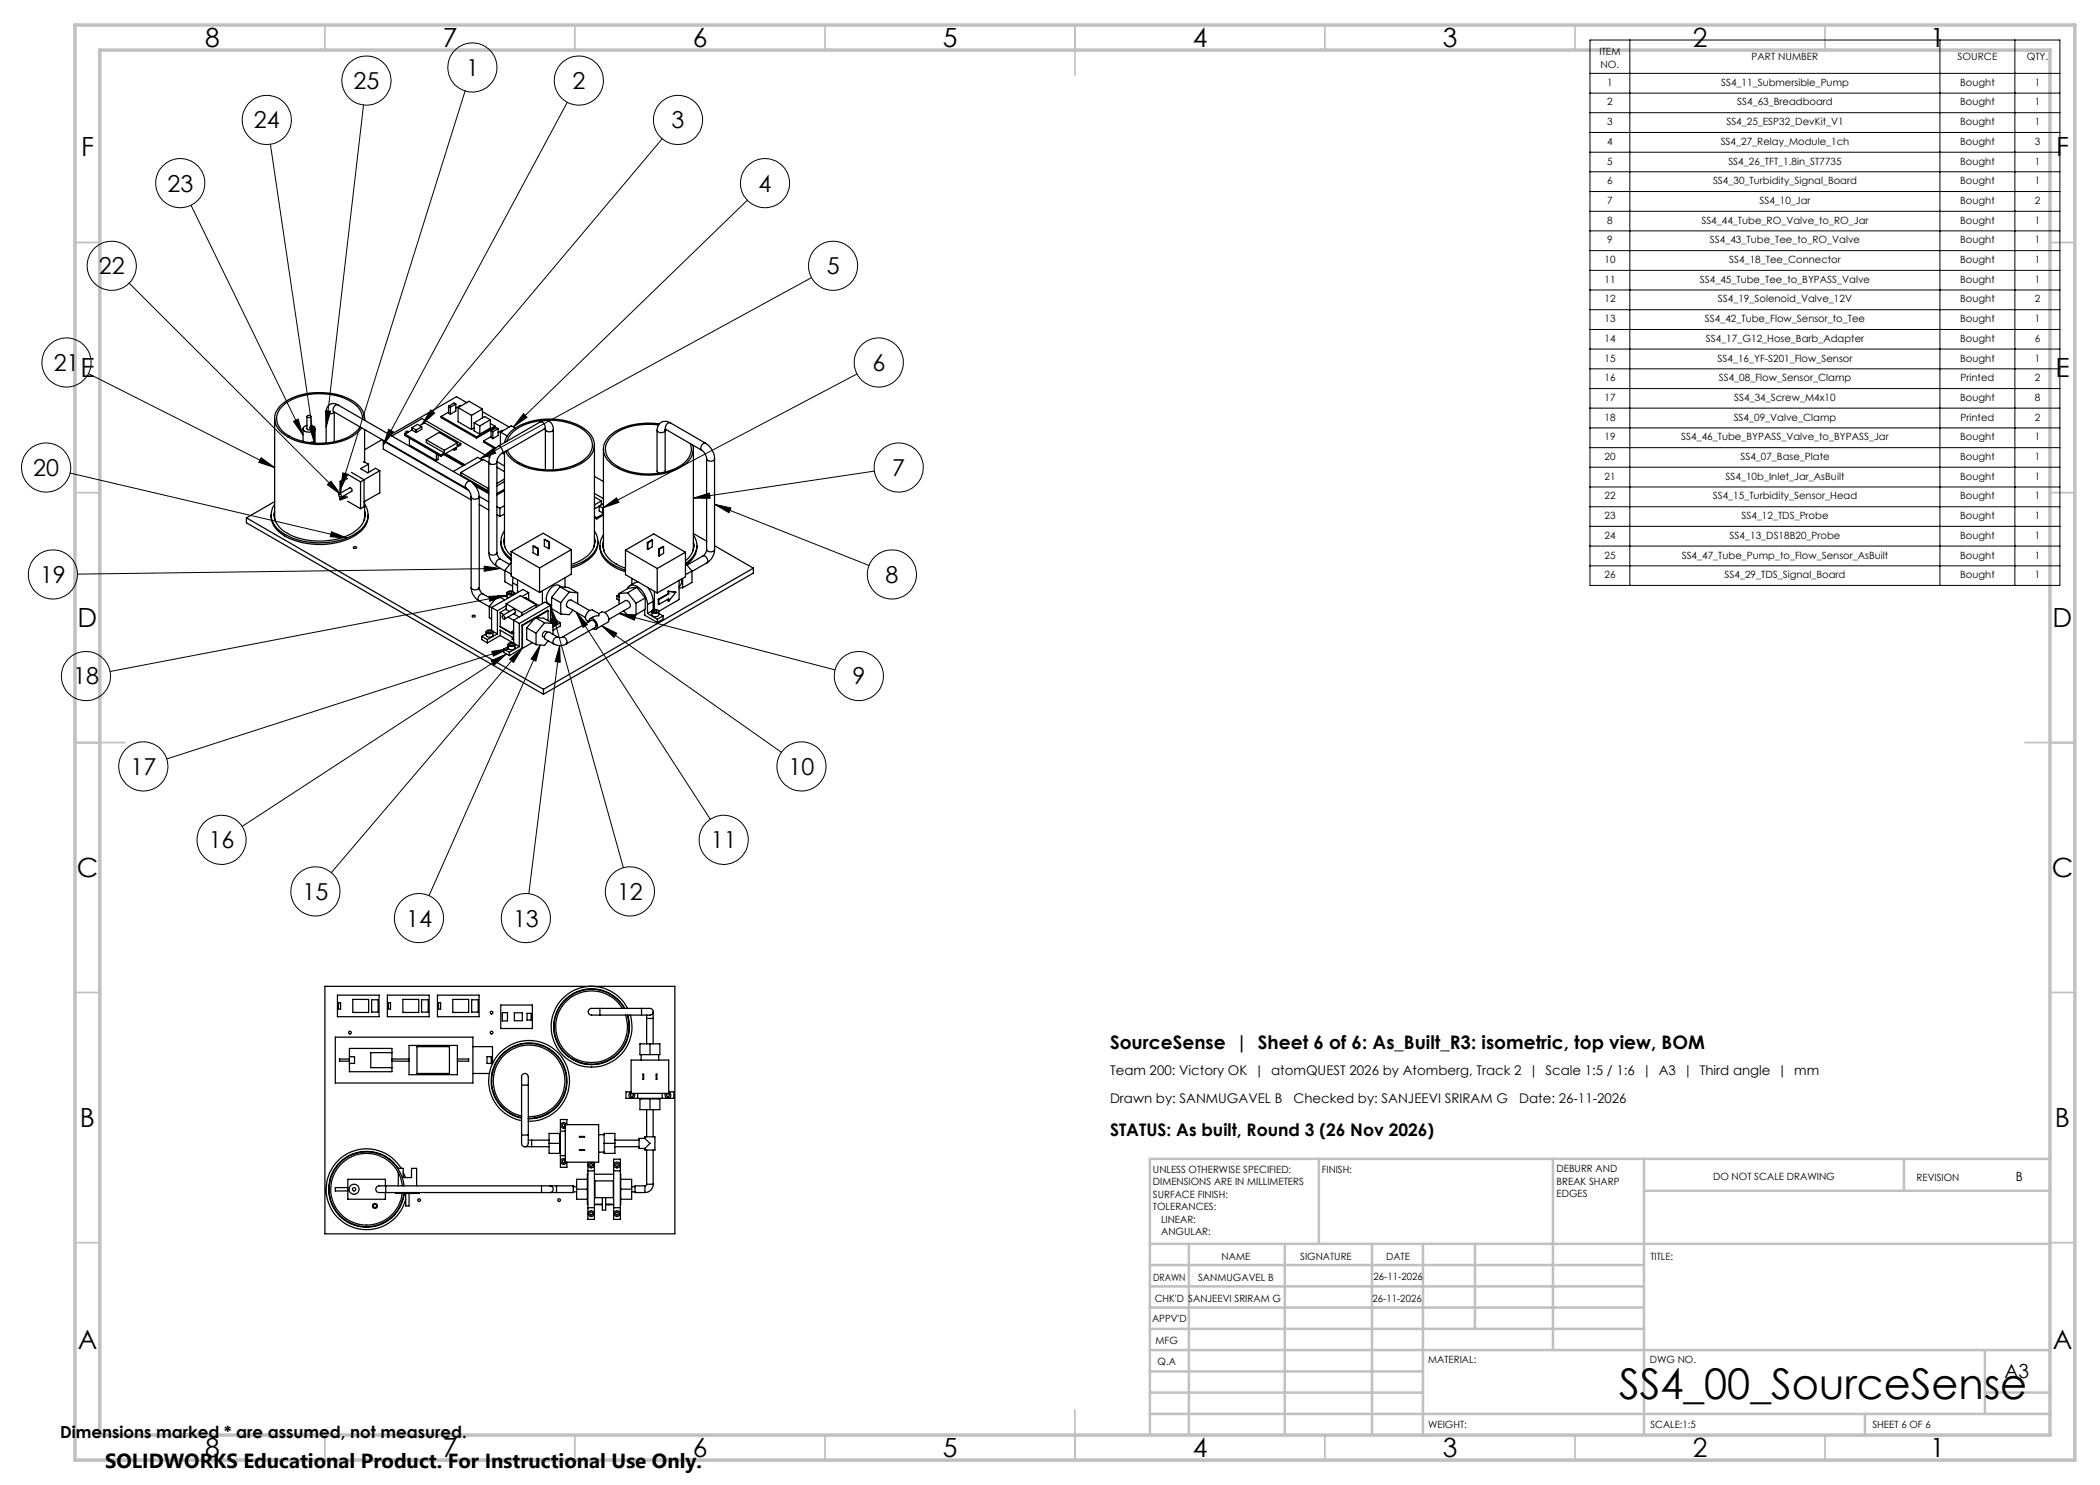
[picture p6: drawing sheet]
<svg xmlns="http://www.w3.org/2000/svg" width="420mm" height="297mm" viewBox="0 0 420 297" stroke-linecap="round" stroke-linejoin="round" font-family="sans-serif">
<g fill="none" stroke="#000" stroke-width=".25">
<path d="M54.9 83.7v19.6l.1 .8M60.6 85.8v2.5M61.4 83.3v2.5a.49 .49 0 0 0 .8 0v-2.5M61.4 85.1a.67 .67 0 0 0-.8 .7 .67 .67 0 0 0 .9 .6 1.1 1.1 0 0 0 1.5-.7l-.2-.4-.6-.2M61.4 83.2a.4 .4 0 0 1 .5-.2 .4 .4 0 0 1 .3 .4 .42 .42 0 0 1-.5 .1 .42 .42 0 0 1-.3-.3zM62.1 88.5a.45 .45 0 0 1 .8 .1M63 85.8v2.8M65.2 82.3a.94 .94 0 0 0 1.6 .1M65.2 82.3v6.3M66.7 82.3l.1 .1M66.8 82.4l26.4 15.2M66.9 82.4v6"/>
<path d="M67.6 81a1.48 1.48 0 0 0-1.6-.1 1.48 1.48 0 0 0-.8 1.4M67.6 81a.94 .94 0 0 0-.8 1.4M67.6 81l26.4 15.2M67.8 98.8l2.2-1.2a.44 .44 0 0 1 .3 .6l-2.1 1.3M67.8 98.8a.42 .42 0 0 1 .4 .2 .42 .42 0 0 1-.1 .5l-.3-.3zM68 97.8l.2 .1M68.2 96.2v2.4M68.2 99.5l.2 .1M69.3 99.2l-1.3 .5M69.5 99.4l-1.5 .6v-.5M69.5 95.7l-1.5 .6v2.4M69.5 94.9l2.6 1.5"/>
<path d="M70.3 94.5l2.5 1.5M72.1 96.4v5.3M72.5 83.8a4.3 4.3 0 0 0-2.8-3.8 12.8 12.8 0 0 0-13 1 3.5 3.5 0 0 0 .6 5.9 13.2 13.2 0 0 0 13.1 .1l.9-.7 .7-.9M72.7 92.4h.1l.9 .4M72.8 96v5.3l-.7 .4M72.8 96l-.7 .4M72.9 83.7v.3a4 4 0 0 0-2.3-3.8 13.7 13.7 0 0 0-13.9 .4 3.6 3.6 0 0 0-.1 6.1 13.2 13.2 0 0 0 10.5 1.8 7.9 7.9 0 0 0 5.2-3M72.9 85.9v6.5M73.7 92.8l-1.6 .9 1.5 .9 1.5-.9 .9 .5M73.7 92.8v1.7M76 94.2l-3.2 1.8M76 94.2v4.4l-3.2 1.8"/>
<path d="M76.4 87.9l-3.5 2.1M76.7 88.2v1.6l17.5 10.2M76.7 88.2l17 9.8M76.8 88.1l-.1 .1M78.4 87.2l6-3.5 13.5 7.8M81 86.8v.3l7.2 4.2M81 86.8l7.2 4.2M81.4 86.3l.3 .1M81.4 86.3l-.3 .2 .3 .1M81.4 86.5h.1M81.4 86.5l-.1 .1M81.4 86.3v.2"/>
<path d="M81.9 87.6v1.4l5.4 3.1M82.4 86l-1.4 .8M82.4 86l.8 .5M82.4 85.5l.8 .5M82.4 85.5v.5M83.2 86v.5M83.9 85.1l1-.5 7.2 4.1M84.3 85.4v.5l-1.1 .6M84.3 85.4l-.8-.5-1.1 .6M84.3 85.4l-1.1 .6M85.3 88v.5l3.6 2.1M85.3 88l2.5-1.5 3.6 2.1"/>
<path d="M85.3 88l3.6 2.1M87.3 90.7v1.4M87.6 90.9v1l-.3 .2M88.2 91v.3M88.2 83.3l7.1 4.1M88.2 83.3v.2l7.1 4.1M88.8 90.9l3.8 2.2M88.9 90.6l-.7 .4M88.9 90.1v.5M88.9 90.8l3.9 2.3M89.1 90.7l3.9 2.3M89.7 81.2v1.4l.4 .2"/>
<path d="M89.7 82.4l-1.5 .9M89.7 81.2l.4 .3M90.1 81.5v1.3M90.6 89.9l.3 .1M90.9 89.7v.3M91.2 80.8v1.4l-1.1 .6M91.2 80.8l-.4-.2-1.1 .6M91.2 80.8l-1.1 .7M91.2 89.5v.3l-.3 .2M91.4 88.6l-2.5 1.5M91.4 88.6v.5l.7-.4M91.6 81.5v2.8l2.7 1.6"/>
<path d="M91.6 81.5l2.2-1.2 2.7 1.5M91.6 81.5l2.7 1.6M92.1 81.2h-.2l-.7 .4M92.1 94.5v.5l5.5 3.2M92.1 88.7v.3l-3.9 2.3M92.1 94.5l5.5 3.2M93.2 97.6a2.33 2.33 0 0 1 1 1.8M93.3 80.5l-2-1.2-13.3 7.7M94 96.2a4 4 0 0 1 1.8 3.2M94 96.2a.92 .92 0 0 0-.8 1.4M94.2 99.4a.95 .95 0 0 0 1.6 0M94.2 99.4v18.1"/>
<path d="M94.3 83.1v2.8M94.6 96.7l3.2 1.8M94.8 84.6l1.2 .6M94.8 84.6v1.6l1.2 .6M94.8 85.6l-.5 .3M95 97.2l2.8 1.5M95.3 87.4v.2M95.8 99.3l2 1.1M95.8 99.4v18.1M96 85.2v1.6M96.4 92l-.9-.5-4.8 2.8M96.5 82.3l5.3 3.1"/>
<path d="M96.5 81.8l-2.2 1.3M96.5 81.8v1.8M96.7 88.2l2.5 1.4M96.7 88.2v.2l2.3 1.3M97.6 97.7v.5M97.8 92.4a.94 .94 0 0 0 1.6 0M97.8 92.4v18.2M97.8 98.1l-.2 .1M97.8 97.6l-.2 .1M97.8 92.5l-1.1-.6-4.6 2.6M98.1 84l-1.2-.7-2.1 1.3M98.1 84l-2.1 1.2"/>
<path d="M98.1 84v1.6l-2.1 1.2M98.1 84.7l.9 .5M98.2 86.1v1.4l.4 .2M98.2 87.3l-1.5 .9M98.2 86.1l.4 .3M98.6 86.4v1.3M99 85.2l-3.7 2.2M99 85.2v.3l-3.7 2.1M99.4 92.4v18.2M99.4 92.3l1.5 .9M99.4 93.4l1.5 .9M99.6 89.3a4.1 4.1 0 0 0-1.8 3.1"/>
<path d="M99.6 89.3a.94 .94 0 0 1 .8 1.4M99.6 85.7v1.4l-1 .6M99.6 85.7l-.3-.2-1.1 .6M99.6 85.7l-1 .7M100.1 86.4l1.4 .8M100.1 86.4v2.6M100.4 90.7a2.25 2.25 0 0 0-1 1.7M100.5 90.6l.4 .2M100.6 86.1h-.2l-.8 .4M100.7 90.5l.2 .1M100.9 90.4l.1 19M100.9 97.9l-1.5 .8"/>
<path d="M100.9 96.3l-1.5 .9M100.9 98.1l-1.5 .9M100.9 95.8l-1.5 .9M100.9 88.5a5.5 5.5 0 0 1 4-3.8 13.7 13.7 0 0 1 12.1 1.2 3.6 3.6 0 0 1-.1 6.3 13.8 13.8 0 0 1-13.9 .2l-1.3-1.2-.6-1M101.4 88.3a6.8 6.8 0 0 1 5.5-4 12.5 12.5 0 0 1 10.3 2.1 3.3 3.3 0 0 1-.4 5.5 12.8 12.8 0 0 1-14-.1l-.8-.8-.5-.9M103.1 85.6l-.8-.4-2.2 1.2M108.1 84.4a1.64 1.64 0 0 1 1.8-.1 1.64 1.64 0 0 1 .8 1.6M108.1 84.4a.95 .95 0 0 1 .8 1.4M108.1 84.4l-8.5 4.9M108.9 85.8l-8.5 4.9M109 85.7l.1 .2M109.1 85.9a.91 .91 0 0 0 1.6 0"/>
<path d="M109.1 85.9v8M109.1 85.7l-.2 .1M110.7 85.9v8M118.9 89v19.6l-.1 .8M118.9 98.7l1.8 1M118.9 99.4l1.4 .8M118.9 95.3l1.8 1M120.7 89.8v19.6l.1 .8M131.4 86.1v8.1l.4 .4M131.4 86.1a.92 .92 0 0 0 1.6 0M131.7 85a11.7 11.7 0 0 0-9.6 2.5 3.4 3.4 0 0 0 1 5.5 13 13 0 0 0 13.6-.3 3.5 3.5 0 0 0 1.4-4M131.9 84.8a13.4 13.4 0 0 0-9.5 2 3.6 3.6 0 0 0-.1 6 13.3 13.3 0 0 0 14.9-.1 3.7 3.7 0 0 0 1.4-3.7"/>
<path d="M133 85.9h.2M133 85.9v.2M133 86.1v8.3M133.2 85.9l7.1 4.1M134.1 84.6a1.68 1.68 0 0 0-1.8-.1 1.68 1.68 0 0 0-.9 1.6M134.1 84.6a.91 .91 0 0 0-.9 1.3M134.1 84.6l7 4M138.7 89.8v19.9l-.1 .5M140.3 90a2.33 2.33 0 0 1 1 1.8M141.1 88.6a3.9 3.9 0 0 1 1.8 3.2M141.1 88.6a.92 .92 0 0 0-.8 1.4M141.3 91.8a.91 .91 0 0 0 1.6 0"/>
<path d="M141.3 91.8v18.1M142.9 91.8v18.1M49.3 103.6v1l59.4 34.2M49.3 103.6l59.4 34.3M54.2 103a4.7 4.7 0 0 0 2.8 4.3 14.7 14.7 0 0 0 14.7-.7 4.2 4.2 0 0 0 1.9-3.6M54.9 102.2a3.9 3.9 0 0 0 2 4.2 13.8 13.8 0 0 0 14.1-.1 3.8 3.8 0 0 0 1.9-4.1M54.9 100.9a3.7 3.7 0 0 0 1.1 5.3 14.5 14.5 0 0 0 12.6 1.7 7.2 7.2 0 0 0 4.8-3.8 3.5 3.5 0 0 0-.5-3.2M54.9 102.5l-.1 .6M54.9 100.3l-5.6 3.3M69.5 100.3l2.6 1.4M70.7 109.4a.29 .29 0 0 1 .4-.1 .29 .29 0 0 1 .1 .3h-.4zM72.9 100.3l-.1 3.8"/>
<path d="M72.9 102.5l.1 .6M94.2 117.5a3.2 3.2 0 0 0 1.6 2.7M94.2 117.5a.94 .94 0 0 0 1.6 0M95.8 117.5a1.61 1.61 0 0 0 .8 1.3M95.8 100.9l2 1.1M96.6 118.8a.9 .9 0 0 0-.8 1.4M96.6 118.8l2.2 1.3M97.8 110.6a3.2 3.2 0 0 0 1.5 2.6M97.8 110.6a.94 .94 0 0 0 1.6 0M99.3 113.2l1.7 1M99.4 110.6a1.61 1.61 0 0 0 .7 1.2M99.4 101.3l.6 .4"/>
<path d="M99.4 102.9l.6 .4M99.6 119.2l-1.7 2.1M99.6 119.2l1.4 .8M99.6 119.2l1.6 .1 .5 .3M100 101.7v1.6M100.1 111.8a.91 .91 0 0 0-.8 1.4M100.1 111.8l1.8 1.1M100.2 108.3a4.4 4.4 0 0 0 2 3.8M100.9 107.5a3.4 3.4 0 0 0 1.3 3.6M100.9 106.2a3.7 3.7 0 0 0 1.1 5.3l.2 .2M100.9 107.8l-.1 .6M100.9 101.1l-.9 .6"/>
<path d="M100.9 102.8l-.9 .5M101 114.1l1.2 .7M101 114.1v2.2l1.5 .9M101.4 118.5a.83 .83 0 0 1 1.4 .1 .76 .76 0 0 1-.8 .4 .76 .76 0 0 1-.6-.5zM101.4 118.6l.1 .8M101.4 119l-.5 .3M101.8 118.5a.29 .29 0 0 1 .3-.1 .29 .29 0 0 1 .2 .3l-.3 .1zM102.1 118.8h.1M102.2 112.5l-1.2 1.6M102.2 110.3l5.7 3.3M102.2 110.3v4.9l5.7 3.3M102.5 116.6v1.6"/>
<path d="M102.5 116.6l1 .5M102.7 115.5l-.2 1.1M102.8 118.6v.4M102.8 118.5l.4 .2M103.5 116v2.5M105.1 119.6l2.7 1.5M105.2 119.6l-.2 .1M105.7 118.5l-1.3 .8M105.7 118.5v1.4M105.7 118.5l-1.1-.6-6.3 3.6M106.6 109.3v1.3l.9 .5M106.6 109.3l.9 .4"/>
<path d="M106.6 109.3l.2-.1 .8 .5M107.5 109.7v1.4M107.6 109.7v1.3l-.1 .1M107.6 109.7h-.1M107.9 113.6v4.9M108.5 118.1v2.6M108.9 107.9v1.4l.9 .4M108.9 107.9l.9 .5M108.9 107.9h.1l.9 .5M109.8 108.4v1.3M109.9 108.4v1.3h-.1M109.9 108.4h-.1"/>
<path d="M110.3 119.5l1.8 1M110.3 119.5v2.2l1.8 1.1M112 117.4l1.8 1M112 117.4l-1.7 2.1M112 117.4l1.7 .1 1.8 1.1M112.3 117.4a1.52 1.52 0 0 0-2.4 .6 1.97 1.97 0 0 0-.2 2.7l.6 .4M113 115.5v1.9M113.8 118.4l-1.7 2.1M113.8 118.4l1.7 .2M114.3 109.9l-6.4 3.7M114.3 109.9v4.9l-6.4 3.7M114.3 109.9l-5.7-3.3-6.4 3.7"/>
<path d="M115.5 118.6v2.2M118.9 107.5a3.7 3.7 0 0 1-1.9 4l-1.7 1-1 .4M118.9 106.2a3.8 3.8 0 0 1-1.2 5.4l-1.7 1-1.7 .7M118.9 107.8l.1 .6M118.9 101.7v.1M118.9 103.3l.4 .2M118.9 103.5l.4 .3M118.9 100.9v.1M119.3 103.5v.3M119.6 108.3a4.5 4.5 0 0 1-2.7 4.2l-1.3 .6-1.3 .5M119.8 101.2l-.9 .6M119.8 101.2v1l.7 .4"/>
<path d="M119.8 101.2l.7 .4M120 109.1a4.4 4.4 0 0 0 2.5 4.1l1.3 .7 1.3 .5M120.3 100.2l-1.4 .8M120.3 100.2v.8M120.5 101.6v1M120.7 107a3.7 3.7 0 0 0 1 5.3l1.7 1.1 1.7 .6M120.7 108.3a3.8 3.8 0 0 0 2 4.2l1.1 .6 1.3 .5M120.7 108.7l-.1 .6M120.7 102.8l-1.4 .7M120.7 102.5l-.2 .1M120.7 103l-1.4 .8M120.7 101.5l-.2 .1"/>
<path d="M120.7 100.7l-.9 .5M123.4 119.2l.4 .2M123.4 119.2v.6l.4 .3M123.8 118.7v2.2M123.8 118.9l-.4 .3M125.1 110l6.3 3.7M125.1 110l5.6-3.2 6.4 3.7M125.1 110v4.9l6.3 3.7M125.5 117.8a1.2 1.2 0 0 1 1.9-.5 4.8 4.8 0 0 1 2.1 3.6M125.5 118.6l-1.7 .1M125.5 118.6l1.7 2M126.4 115.7v1.2"/>
<path d="M127.4 117.5l-1.9 1.1M127.4 117.5l1.6 2.1M127.4 117.5l-1.7 .1-1.9 1.1M127.6 116.4l-1.7 .8M129 119.6l-1.8 1M129 119.6v2.2l-1.8 1.1M129.5 108.5v1.3l.1 .1M129.5 108.5l.1 .1M129.5 117.5l.7 1.1 .4 1.7M129.6 108.6v1.3M130.5 108.1v1.3l-.9 .5M130.5 108.1l-.1-.1-.9 .5"/>
<path d="M130.5 108.1l-.9 .5M130.9 118.3v3.6M131.4 113.7v4.9M131.7 119.9v1h.1M131.7 119.9h.1M131.7 109.8v1.3l.1 .1M131.7 109.8l.1 .1M131.8 119.9v1M131.8 109.9v1.3M132.7 109.4v1.3l-.9 .5M132.7 109.4l-.9 .5M132.7 109.4l-.1-.1-.9 .5"/>
<path d="M133.6 118.2v.5M133.6 119.8l.1 .5M133.6 118.2l1.5 .3M133.6 118.7l-1.9 1.2M133.6 118.7l.1 .1M133.6 118.2l.1 .1M133.7 118.8l-1.9 1.1M133.7 118.3v.5M133.7 118.3l1.4 .2M135.1 118.5l-1.4 1.8M135.8 116.1v3.8l-4 2.4M136.3 115.8a1.22 1.22 0 0 1-.5 1.5"/>
<path d="M136.5 115.7v1.8M136.5 117.5l-.7 .1M137.1 112.6l1.3 1.6M137.1 110.5l-5.7 3.2M137.1 110.5v4.9l-5.7 3.2M138.4 114.2l-1.3 .7M138.4 114.2v2.3l-1.9 1M138.7 107a3.8 3.8 0 0 1-1.2 5.4l-.3 .3M138.7 108.3a3.7 3.7 0 0 1-1.6 3.8M138.7 108.7l.1 .6M138.7 106.7l2.6 1.5M139.4 109.1a4.1 4.1 0 0 1-2.1 3.8"/>
<path d="M140.6 111.2a.9 .9 0 0 1 .8 1.4M140.6 111.2l-3.2 1.8M141.3 109.9a1.67 1.67 0 0 1-.7 1.3M141.3 109.9a.92 .92 0 0 0 1.6 0M141.4 112.6l-3 1.7M142.9 109.9a3.2 3.2 0 0 1-1.5 2.7M142.9 109.1l7.8 4.5M150.7 113.6l-42 24.3M150.7 113.6v1l-42 24.2M94.5 123.1l.5 .1a.31 .31 0 0 1-.3 .2 .31 .31 0 0 1-.3-.2zM95.8 120.2l2.1 1.2M96.3 127.3l1.2 .6"/>
<path d="M96.3 127.3v.6l1.2 .7M97.2 126.4v.6a.8 .8 0 0 0 1.4 0v-.6M97.2 126.8l-.9 .5M97.3 126.2a.72 .72 0 0 1 .7-.2 .72 .72 0 0 1 .6 .5 .8 .8 0 0 1-1.4-.2zM97.5 127.9v.7M97.7 126.2l.5 .1a.27 .27 0 0 1-.3 .3 .27 .27 0 0 1-.2-.4zM97.9 121.3l.4 .2M97.9 121.3v2.2l.4 .3M97.9 126.6h.1M98.3 121.5l1.2 .7M98.3 121.5v4.5M98.6 126.3l.9 .5"/>
<path d="M99.5 126.8l-2 1.1M99.5 122.2v4.6M100 125.3l2.4 1.5v-.5M100 126l2.4 1.4v.5l.3-.1M100 122.5v2.8l2.4 1.4M100 126v1.1M100 127.1l-2.5 1.5M100 122.5l.8 .4M100 127.1l2.5 1.4M100.4 123.2a.37 .37 0 0 1 .5 .2 .37 .37 0 0 1-.1 .4l-.2-.1zM100.5 123.1l2.1-1.2a.48 .48 0 0 1 .4 .7l-2.1 1.2M100.8 129.8l1.1 .7"/>
<path d="M100.8 129.8v.7l1.1 .6M101.2 121.1l-1.7 1.1M101.2 121.8l-1.2 .7M101.2 120.8v1.1l.7 .4M101.2 120.8l3.2 1.8M101.2 120.8l2.9-1.7 3.1 1.8M101.6 128.9v.7a.83 .83 0 0 0 1.4 0v-.7M101.6 129.3l-.8 .5M101.6 123.4l1.1 .7M101.7 128.7a.85 .85 0 0 1 1.3 .2 .81 .81 0 0 1-1.4-.1zM101.9 130.5v.6M102 128.8a.31 .31 0 0 1 .4-.1 .31 .31 0 0 1 .2 .3h-.5z"/>
<path d="M102.3 129.1h.1M102.4 126.3l.3 .2M102.4 126.3l.3 .4M102.7 124v4.6M102.7 124l1.2 .7M102.7 122.8l1.1 .6M103 128.8l.9 .5M103.9 129.3l-2 1.2M103.9 124.7v4.6M104.4 122.6v.5M104.4 125.1h.1M104.4 129.6l.1 .1"/>
<path d="M104.5 125.1v4.6M105.3 125.6l1.9 1M105.3 125.6v2.3l1.9 1M106.5 128.5l-2 1.2M106.9 123.8l-2.4 1.3M107 123.5l-2.6 1.5v4.6l-2.5 1.5M107.1 123.5l1.8 1.1M107.1 123.5l-1.8 2.1M107.1 123.5l1.7 .1 1.8 1.1M107.2 120.9v.6M107.2 126.6v2.3M107.2 120.9l-2.8 1.7"/>
<path d="M108.7 137.9v.9M108.9 124.6l-1.7 2M108.9 124.6l1.7 .1M109.5 126.5a.6 .6 0 0 0-.9 .1 .6 .6 0 0 0 .3 .9M109.5 122.1l.1 .1M109.5 122.1l-2.4 1.4M109.6 122.2l-2.3 1.3M109.6 122.2v1.9M109.6 128.2l-.7 .9-1.7-.2M110.1 123.8a.67 .67 0 0 1 1.1 .5l-.3 .2h-.6M110.1 121.1l-6.2 3.6M110.1 121.1v3.3"/>
<path d="M110.1 121.1l-1.1-.7-6.3 3.6M110.2 124.1a.35 .35 0 0 1 .4-.2 .35 .35 0 0 1 .2 .3 .36 .36 0 0 1-.3 .1 .36 .36 0 0 1-.3-.2zM110.3 121.6l-.2 .1M110.5 124.4h.1M110.6 124.7v2.2M110.8 128.8a2.55 2.55 0 0 0 2.4 0M111.2 124.1v.9l-.6 .2M111.2 124l.9 .6M111.5 127.4l.5 .1 .5-.1M111.5 127.4l-1.6-1a.96 .96 0 0 0-.9 1.4l1.8 1M111.5 127.4a.92 .92 0 0 0-.8 1.4M112.1 124.6l-1.5 .8"/>
<path d="M112.1 124.6v.6l-1.5 .9M112.1 120.5v2.3M112.5 127.4l5.8-3.3a.96 .96 0 0 1 .8 1.4l-5.9 3.3M112.5 127.4a.91 .91 0 0 1 .7 1.4M114.6 122l-.8 .9-1.7-.1M117.9 122.1l-3.7-2.1a.89 .89 0 0 0-.7 1.4l3.6 2.1M119.8 122.7v.5l-.9 .1-.9 .4M119.8 122.7l-1.3-.7a1.4 1.4 0 0 0-1.2 2.1l.5 .3a.6 .6 0 0 1 .4-.7 .6 .6 0 0 1 .7 .3 1.17 1.17 0 0 1 .2 1.9l-.5-.2M119.8 122.7l.5-.3a1.42 1.42 0 0 1 1.2 2.1l-2.3 1.3M121 122.5l4.1-2.4a.9 .9 0 0 1 .8 1.4l-4.2 2.4M124.8 122.2l.7 .9 1.7-.2M127.2 120.6v2.3"/>
<path d="M128.9 121.9v1.1l2.6 1.5M129.5 120.9v1.8M129.5 122.7l2 1.2M130.4 122.2a.86 .86 0 0 1 1.4 .1 .78 .78 0 0 1-.8 .4 .78 .78 0 0 1-.6-.5zM130.4 122.3v.6a.79 .79 0 0 0 1.4 0v-.6M130.4 122.2l-.9 .5M130.6 120.3l-1.1 .6M130.6 120.3v1.7M130.8 122.2l.3-.1 .3 .1a.33 .33 0 0 1-.3 .3 .33 .33 0 0 1-.4-.3zM131 122.5h.1M131.5 123.9v.6M131.8 122.7l.8 .5"/>
<path d="M132.6 123.2v.7l-1.1 .6M132.6 123.2l-1.1 .7M133.7 120.3v-.5l-1.9 1.1M65 197.3h70v49.5h-70zM67.5 199h8.3v4.3h-8.3zM70.6 199.9h3.1v2.6h-3.1zM74.3 200h1.3v2.4h-1.3zM77.5 199h8.3v4.3h-8.3zM80.6 199.9h3.1v2.6h-3.1zM84.3 200h1.4v2.4h-1.4zM87.5 199h8.3v4.3h-8.3zM90.6 199.9h3.1v2.6h-3.1z"/>
<path d="M94.3 200h1.3v2.4h-1.3zM67.1 207.4h27.5v9.2h-27.5zM67.7 200.6h.4v1.2h-.4zM69.9 211.8h-2v.4h2M69.9 211.3h1v1.4h-1M69.9 209.7h8.5v4.6h-8.5zM77.7 200.6h.4v1.2h-.4zM78.4 212.2h3.4M78.4 211.8h3.4M78.4 210.5h-4.2v3h4.2M81.8 209.1h9.7v5.8h-9.7zM83.4 209.3h6.5v5.4h-6.5z"/>
<path d="M87.7 200.6h.4v1.2h-.4zM91.5 211.8h2.2v.4h-2.2M94.6 214.7h3.3M94.6 209.3h3.9v3.5M97.4 211.3h.8v1.4h-.8zM98.4 214.7h.1M98.5 214.2v.4M100.2 201h6.3v4.7h-6.3zM100.5 202.5h1v1.7h-1zM102.9 202.6h1.6v1.5h-1.6zM104.3 217v-.9a1.18 1.18 0 0 1 .6-1.4 .99 .99 0 0 1 .8 1.4v.9M104.3 217h1.4"/>
<path d="M104.3 217v10M105.4 202.7h.8v1.3h-.8zM105.7 217v10M120 201.7h-1.4a.71 .71 0 0 0-.9 .6 .71 .71 0 0 0 .9 .7h1.4M120 201.7v1.3M120 203h8.3M120 201.7h8.3M124.5 201.7a7.2 7.2 0 0 0-12.2-.2 7.2 7.2 0 0 0 5.2 11 7.2 7.2 0 0 0 7.6-9.5M124.8 201.7a7.5 7.5 0 0 0-12.7-.5 7.5 7.5 0 0 0 5.2 11.6 7.5 7.5 0 0 0 8.1-9.8M125 201.7a7.6 7.6 0 0 0-12.9-.7 7.6 7.6 0 0 0 5 11.8 7.6 7.6 0 0 0 8.5-9.6l-.1-.2M125.5 201.7a8.1 8.1 0 0 0-13.7-1.2 8.1 8.1 0 0 0 5.1 12.8 8.1 8.1 0 0 0 9.1-10.3M126.2 218.4a.59 .59 0 0 0-.4 .8 .59 .59 0 0 0 .8 .3 .59 .59 0 0 0 .3-.8"/>
<path d="M126.2 212h7.5v6.7h-7.5zM126.2 218.4h-1v1.3h2.3M127.5 219.7h4.9M127.5 218.7v1M128 208.8h4v2.1h-4zM128 219.8h4v2.1h-4zM128.2 210.9v1.1M128.2 219.7v.1M128.3 201.7h1.2a.72 .72 0 0 1 1 .4 .72 .72 0 0 1-.5 .9h-1.7M128.3 201.7v1.3M128.6 214.8h.1v1.1h-.1zM129.3 203v.7"/>
<path d="M129.3 203.7h1.3M129.3 203.7v5.1M130 208.8v2.1M130 219.8v2.1M130.6 202.3v1.4M130.6 203.7v5.1M131.2 214.8h.2v1.1h-.2zM131.7 210.9v1.1M131.7 219.7v.1M132.4 218.7v1M133.7 218.4a.59 .59 0 0 1 .4 .8 .59 .59 0 0 1-.8 .3 .59 .59 0 0 1-.2-.8M133.7 218.4h1.1v1.3h-2.4"/>
<path d="M69.6 237.5h-2.5v.7h2.5M77.1 237.2v-1.3h-7.5v4h7.5v-1.4M77.2 237.2h-1a.74 .74 0 0 0-1 .6 .74 .74 0 0 0 1 .7h1M77.2 237.2v1.3M77.2 237.2h31.1M77.2 238.5h31.1M79.2 238.5v.2h1.2M79.7 233.7a7.6 7.6 0 0 0-12.2-.7 7.6 7.6 0 0 0 2.8 11.8 7.6 7.6 0 0 0 10.6-6.1M79.7 233.7h.9v1.8h1.7v-1.8h1v3.5M79.7 233.7v.1M79.7 234.5v2.7M80.3 233.7a8.1 8.1 0 0 0-12.8-1.5 8.1 8.1 0 0 0 1.8 12.7 8.1 8.1 0 0 0 11.8-5"/>
<path d="M80.5 237.2a7.2 7.2 0 0 0-10.7-5.7 7.2 7.2 0 0 0-.7 12 7.2 7.2 0 0 0 11.2-4.2l.2-.8M80.6 234.5l.5 1M80.8 237.2a7.5 7.5 0 0 0-11.4-5.7 7.5 7.5 0 0 0 0 12.7 7.5 7.5 0 0 0 11.4-5.7M81.1 238.7v2.5h.7v-2.5M83.8 238.5v.2h-3M104.3 227v.9a1.05 1.05 0 0 0 .7 1.4M104.3 223.5a7.5 7.5 0 0 1-4.4-11.8 7.5 7.5 0 0 1 12.5 .9 7.5 7.5 0 0 1-5.9 11.1h-.8M104.3 223.2a7.2 7.2 0 0 1-4.2-11.4 7.2 7.2 0 0 1 12.1 1.3 7.2 7.2 0 0 1-6.5 10.2M104.3 223.6a7.6 7.6 0 0 1-4.5-12.1 7.6 7.6 0 0 1 12.8 1.4 7.6 7.6 0 0 1-6.9 10.9M104.3 224.1a8.1 8.1 0 0 1-4.9-12.8 8.1 8.1 0 0 1 13.7 1.4 8.1 8.1 0 0 1-7.4 11.6M104.3 227h1.4M105 229.3h1.3"/>
<path d="M105.7 227v.9a1.05 1.05 0 0 1-.7 1.4M105.7 228h.6M106.3 228v1.3M106.3 229.3h3.5M106.3 228h3.5M108.3 238.5h1.7M108.3 237.2h1.7M108.3 237.2v1.3M109.8 226.7h2.2v4h-2.2zM109.8 228.7h2.2M110 237.2h1.3M110 238.5h1.3"/>
<path d="M110 237.2a.67 .67 0 0 1 .6 .6 .67 .67 0 0 1-.6 .7M111.3 237.2h3.4v1.3h-3.4M111.3 237.2v1.3M112 230.4h.1M112 226.9h.1M112.1 226.2v4.9M112.1 231.1v2.4h1.3v-1.1M112.1 226.2h1M112.1 231.1h1M113.1 231.8a.58 .58 0 0 0-.9 .2 .58 .58 0 0 0 .3 .8 .58 .58 0 0 0 .8-.4M113.1 224.9h6.6v7.5h-6.6zM113.3 224.9a.6 .6 0 0 0-.8-.4 .6 .6 0 0 0-.3 .8 .6 .6 0 0 0 .9 .3"/>
<path d="M113.4 224.9v-1h-1.3v2.3M114.7 238.4h.6M114.7 237.3h.6M115.3 237.8h2.2M115.9 227.3h1v.1h-1zM115.9 229.9h1v.2h-1zM117.5 235.9h-2.2v4h2.2M117.6 232.4v11.5h1.3v-11.5M117.6 234.8h-.1v6h.1M117.6 234.2h1.3M118.1 232.4a.58 .58 0 0 0-.3 .9 .58 .58 0 0 0 .9 0 .58 .58 0 0 0-.3-.9M118.9 234.8h3.8"/>
<path d="M119 236.2h3.7v3.3h-3.7zM119.7 230.4h1.1M119.7 226.9h1.1M120.5 239.5v2.5h.6v-2.5M120.8 226.7h2.2v4h-2.2zM120.8 228.7h2.2M122.7 234.2h1.4M122.7 231.8h1.4v12.1h-1.4zM123 229.3h4.8M123 228h4.8M124.1 234.8v6M124.1 235.9h2.2v4h-2.2"/>
<path d="M124.1 237.8h2.2M126.3 238.4h.7M126.3 237.3h.7M129 237.2h-2v1.3h2M129 227.7l1 1-1 1M129 227.7v-.3h2v2.6h-2v-.3M129 227.7h-1.2v2h1.2M129 237.2v1.3M129.3 236.9l-.1 .2-.2 .1M129.3 236.9h1.3M129.3 221.9v5.5M129.3 230v6.9"/>
<path d="M130.6 236.9a1.63 1.63 0 0 1-1.6 1.6M130.6 221.9v5.5M130.6 230v6.9M117.6 241.5h1.3M118.9 240.8h1.6M118.9 240.9h1.6M121.1 240.8h1.6M121.1 240.9h1.6M121.8 240.8v.1M122.7 241.5h1.4"/>
<circle cx="70" cy="206.5" r=".28"/>
<circle cx="98.3" cy="202.5" r=".28"/>
<circle cx="98.3" cy="206.5" r=".28"/>
<circle cx="126.4" cy="219" r=".3"/>
<circle cx="133.6" cy="219" r=".29"/>
<circle cx="70.8" cy="237.9" r=".33"/>
<circle cx="70.8" cy="237.9" r="1"/>
<circle cx="112.7" cy="232.3" r=".28"/>
<circle cx="112.7" cy="225.1" r=".28"/>
<circle cx="118.2" cy="233" r=".28"/>
<circle cx="123.4" cy="233" r=".28"/>
<circle cx="123.4" cy="233" r=".58"/>
<circle cx="75" cy="241.2" r=".33"/>
<circle cx="75" cy="241.2" r=".5"/>
<circle cx="83.8" cy="240" r=".28"/>
<circle cx="111.8" cy="240" r=".28"/>
<circle cx="118.2" cy="242.7" r=".28"/>
<circle cx="118.2" cy="242.7" r=".6"/>
<circle cx="123.4" cy="242.7" r=".28"/>
<circle cx="123.4" cy="242.7" r=".59"/>
</g>
<g fill="none" stroke="#000" stroke-width=".2">
<path d="M93 18.2l-24.9 79.7M318 8h94v109.1h-94zM318 14.7h94M318 18.6h94M326 8v109.1M388 8v109.1M403 8v109.1M54.1 28.9l8.8 59.7M72.7 21l-7.5 64.5M113.5 20.5l-36.8 68.5M132.4 27.8l-48 57M318 22.5h94"/>
<path d="M318 26.5h94M318 30.4h94M318 34.4h94M318 38.3h94M25.8 56.6l42.4 42.3M38.2 41.1l22.4 45.9M149.5 40l-46.8 45.4M162.3 55.5l-66.3 36.3M318 42.3h94M318 46.2h94M318 50.1h94M318 54.1h94"/>
<path d="M318 58h94M17.7 74.7l37.2 18.8M171.4 74.8l-50.8 26.8M318 61.9h94M318 65.9h94M318 69.8h94M318 73.8h94M318 77.7h94M14 94.6l55.4 13M52.2 91.5l2.7 2-3.1-1zM58.7 84.3l.9-.5 1 3.2zM61.9 85.4l1-.1v3.3z"/>
<path d="M65.1 82.1l1 .1-.9 3.3zM65.5 96.9l.7-.7 2 2.7zM68.6 94.6l1 .3-1.5 3zM77.8 85.9l.9 .5-2 2.6zM86.1 82l.8 .6-2.5 2.2zM96 91.8l2.6-2.1 .5 .9zM104.7 82.7l.7 .8-2.7 1.9zM138.7 99.6l3.2-1 .1 1.1zM174.9 94.2l-36.2 5.4M318 81.6h94M318 85.6h94M318 89.5h94"/>
<path d="M318 93.4h94M318 97.4h94M66.3 106.4l3.1 1.2-3.3-.3zM96.8 113.2l3.3 .5-3.3 .6zM97.8 119.3l3.3-.2-3.1 1.2zM100.1 113.7l-84.6 1.1M101.1 119.1l-79.1 15.2M120.6 101.6l2.7-2 .5 .9zM142.9 100.9l3.3 .7-.4 .9zM142.9 100.9l30.9 12.2M318 101.3h94M318 105.3h94"/>
<path d="M318 109.2h94M318 113.2h94M98.2 132.1l3.1-1.3-2.5 2.2zM98.4 130.3l3.3-.6-3 1.5zM101.3 130.8l-52.9 34.5M101.7 129.7l-68.4 22.1M101.9 131.8l2.6-2.2-1.8 2.9zM104.5 129.6l-38.2 45M108.1 129l-.9 3.2-1-.4zM108.1 129l-22.3 50.1M110.2 121.6l1.4 3.1-1 .3zM110.2 121.6l14.5 51.9"/>
<path d="M111.9 129.1l.1 3.4-1-.2zM111.9 129.1l-6.1 49.6M115.3 122.4l2.2 2.5-.9 .6zM115.3 122.4l26.8 41.5M120.4 125.2l3 1.4-.6 .9zM120.4 125.2l35.9 25.3M123.8 122.7l3.3 .3-.2 1zM123.8 122.7l43.2 11.3"/>
<circle cx="73.3" cy="16.1" r="4.9"/>
<circle cx="94.5" cy="13.5" r="4.9"/>
<circle cx="115.8" cy="16.1" r="4.9"/>
<circle cx="36.1" cy="36.6" r="4.9"/>
<circle cx="53.3" cy="24" r="4.9"/>
<circle cx="135.6" cy="24" r="4.9"/>
<circle cx="153" cy="36.6" r="4.9"/>
<circle cx="22.3" cy="53.2" r="4.9"/>
<circle cx="166.6" cy="53.2" r="4.9"/>
<circle cx="13.3" cy="72.5" r="4.9"/>
<circle cx="175.8" cy="72.5" r="4.9"/>
<circle cx="9.2" cy="93.5" r="4.9"/>
<circle cx="179.7" cy="93.5" r="4.9"/>
<circle cx="10.6" cy="114.9" r="4.9"/>
<circle cx="178.4" cy="114.9" r="4.9"/>
<circle cx="17.2" cy="135.2" r="4.9"/>
<circle cx="171.8" cy="135.2" r="4.9"/>
<circle cx="28.7" cy="153.3" r="4.9"/>
<circle cx="160.3" cy="153.3" r="4.9"/>
<circle cx="44.3" cy="168" r="4.9"/>
<circle cx="63.1" cy="178.3" r="4.9"/>
<circle cx="126" cy="178.3" r="4.9"/>
<circle cx="144.7" cy="168" r="4.9"/>
<circle cx="83.8" cy="183.6" r="4.9"/>
<circle cx="105.2" cy="183.6" r="4.9"/>
</g>
<g fill="none" stroke="#c0c0c0" stroke-width=".35">
<path d="M65 5v5M115 5v5M165 5v5M215 5v10M265 5v5M315 5v5M365 5v5M15 48.5h5M410 48.5h5M15 98.5h5M410 98.5h5M15 148.5h10"/>
<path d="M405 148.5h10M15 198.5h5M410 198.5h5M15 248.5h5M410 248.5h5M65 287v5M115 287v5M165 287v5M215 282v10M265 287v5M315 287v5M365 287v5"/>
</g>
<g fill="none" stroke="#c0c0c0" stroke-width=".5">
<path d="M263.8 231.8v17M310.6 231.8v38.2M328.8 231.8v55.2M328.8 238.2h81.2M380.8 231.8v6.4M410 231.8h-180v55.2M230 248.8h180M230 257.3h98.8M230 253h98.8M237.8 248.8v38.2M257 248.8v38.2M274.4 248.8v38.2"/>
<path d="M284.6 248.8v38.2M295 248.8v17M230 265.8h98.8M230 261.5h98.8M230 278.5h54.6M230 274.3h54.6M230 270h180M397 278.5h13M397 270v12.8M230 282.8h180M373 282.8v4.2"/>
</g>
<path d="M15 5h400v287h-400zM20 10h390v277h-390z" fill="none" stroke="#c0c0c0" stroke-width=".7"/>
<g fill="#000">
<path d="M52.2 91.5l2.7 2-3.1-1zM58.7 84.3l.9-.5 1 3.2zM61.9 85.4l1-.1v3.3zM65.1 82.1l1 .1-.9 3.3zM68.6 94.6l1 .3-1.5 3zM65.5 96.9l.7-.7 2 2.7zM77.8 85.9l.9 .5-2 2.6zM86.1 82l.8 .6-2.5 2.2zM96 91.8l2.6-2.1 .5 .9zM104.7 82.7l.7 .8-2.7 1.9zM138.7 99.6l3.2-1 .1 1.1zM66.3 106.4l3.1 1.2-3.3-.3z"/>
<path d="M96.8 113.2l3.3 .5-3.3 .6zM97.8 119.3l3.3-.2-3.1 1.2zM120.6 101.6l2.7-2 .5 .9zM142.9 100.9l3.3 .7-.4 .9zM98.2 132.1l3.1-1.3-2.5 2.2zM98.4 130.3l3.3-.6-3 1.5zM101.9 131.8l2.6-2.2-1.8 2.9zM108.1 129l-.9 3.2-1-.4zM110.2 121.6l1.4 3.1-1 .3zM111.9 129.1l.1 3.4-1-.2zM115.3 122.4l2.2 2.5-.9 .6zM120.4 125.2l3 1.4-.6 .9z"/>
<path d="M123.8 122.7l3.3 .3-.2 1z"/>
</g>
<text font-size="8.5" x="323.8" y="279.7">SS4_00_SourceSense</text>
<g font-size="5.3">
<text x="41" y="9.5">8</text>
<text x="88.5" y="9.5">7</text>
<text x="138.5" y="9.5">6</text>
<text x="188.5" y="9.5">5</text>
<text x="238.5" y="9.5">4</text>
<text x="288.5" y="9.5">3</text>
<text x="338.5" y="9.5">2</text>
<text x="386" y="9.5">1</text>
<text x="16.2" y="31.2">F</text>
<text x="411.2" y="31.2">F</text>
<text x="16.1" y="75.5">E</text>
<text x="411.1" y="75.5">E</text>
<text x="15.5" y="125.5">D</text>
<text x="410.5" y="125.5">D</text>
<text x="15.4" y="175.5">C</text>
<text x="410.4" y="175.5">C</text>
<text x="16" y="225.5">B</text>
<text x="411" y="225.5">B</text>
<text x="15.5" y="269.7">A</text>
<text x="410.5" y="269.7">A</text>
<text x="41" y="291.5">8</text>
<text x="88.5" y="291.5">7</text>
<text x="138.5" y="291.5">6</text>
<text x="188.5" y="291.5">5</text>
<text x="238.5" y="291.5">4</text>
<text x="288.5" y="291.5">3</text>
<text x="338.5" y="291.5">2</text>
<text x="386" y="291.5">1</text>
</g>
<g font-size="4.7">
<text x="70.7" y="17.8">25</text>
<text x="93.2" y="15.2">1</text>
<text x="114.5" y="17.8">2</text>
<text x="50.8" y="25.7">24</text>
<text x="134.3" y="25.7">3</text>
<text x="33.5" y="38.3">23</text>
<text x="151.7" y="38.3">4</text>
<text x="19.8" y="54.8">22</text>
<text x="165.3" y="54.8">5</text>
<text x="10.7" y="74.2">21</text>
<text x="174.5" y="74.2">6</text>
<text x="6.7" y="95.2">20</text>
<text x="178.5" y="95.2">7</text>
<text x="8" y="116.6">19</text>
<text x="177.1" y="116.6">8</text>
<text x="14.6" y="136.9">18</text>
<text x="170.5" y="136.9">9</text>
<text x="26.1" y="155">17</text>
<text x="157.7" y="155">10</text>
<text x="41.7" y="169.7">16</text>
<text x="142.2" y="169.7">11</text>
<text x="60.5" y="180">15</text>
<text x="123.4" y="180">12</text>
<text x="81.2" y="185.3">14</text>
<text x="102.6" y="185.3">13</text>
</g>
<text font-size="4.1" x="21" y="293.7">SOLIDWORKS Educational Product. For Instructional Use Only.</text>
<text font-size="3.9" x="400.9" y="275.5">A3</text>
<text font-size="3.7" x="222" y="209.8">SourceSense | Sheet 6 of 6: As_Built_R3: isometric, top view, BOM</text>
<text font-size="3.5" x="222" y="227.1">STATUS: As built, Round 3 (26 Nov 2026)</text>
<text font-size="3.3" x="12" y="287.5">Dimensions marked * are assumed, not measured.</text>
<g font-size="2.7">
<text x="222" y="215">Team 200: Victory OK | atomQUEST 2026 by Atomberg, Track 2 | Scale 1:5 / 1:6 | A3 | Third angle | mm</text>
<text x="222" y="220.5">Drawn by: SANMUGAVEL B</text>
<text x="258.7" y="220.5">Checked by: SANJEEVI SRIRAM G</text>
<text x="303.8" y="220.5">Date: 26-11-2026</text>
</g>
<text font-size="2.5" x="403.2" y="236.1">B</text>
<g font-size="2">
<text x="319.9" y="11.1">ITEM</text>
<text x="320.1" y="13.6">NO.</text>
<text x="321.4" y="17.2">1</text>
<text x="344.2" y="17.2">SS4_11_Submersible_Pump</text>
<text x="350.3" y="12">PART NUMBER</text>
<text x="391.5" y="12">SOURCE</text>
<text x="392" y="17.2">Bought</text>
<text x="405.3" y="12">QTY.</text>
<text x="406.9" y="17.2">1</text>
<text x="321.4" y="21.1">2</text>
<text x="347.4" y="21.1">SS4_63_Breadboard</text>
<text x="392" y="21.1">Bought</text>
<text x="406.9" y="21.1">1</text>
<text x="321.4" y="25">3</text>
<text x="321.4" y="29">4</text>
<text x="344.1" y="29">SS4_27_Relay_Module_1ch</text>
<text x="345.3" y="25">SS4_25_ESP32_DevKit_V1</text>
<text x="392" y="25">Bought</text>
<text x="392" y="29">Bought</text>
<text x="406.9" y="25">1</text>
<text x="406.9" y="29">3</text>
<text x="321.4" y="32.9">5</text>
<text x="345.7" y="32.9">SS4_26_TFT_1.8in_ST7735</text>
<text x="392" y="32.9">Bought</text>
<text x="406.9" y="32.9">1</text>
<text x="321.4" y="36.9">6</text>
<text x="321.4" y="40.8">7</text>
<text x="342.6" y="36.9">SS4_30_Turbidity_Signal_Board</text>
<text x="351.9" y="40.8">SS4_10_Jar</text>
<text x="392" y="36.9">Bought</text>
<text x="392" y="40.8">Bought</text>
<text x="406.9" y="36.9">1</text>
<text x="406.9" y="40.8">2</text>
<text x="321.4" y="44.7">8</text>
<text x="340.3" y="44.7">SS4_44_Tube_RO_Valve_to_RO_Jar</text>
<text x="392" y="44.7">Bought</text>
<text x="406.9" y="44.7">1</text>
<text x="320.9" y="52.6">10</text>
<text x="321.4" y="48.7">9</text>
<text x="342" y="48.7">SS4_43_Tube_Tee_to_RO_Valve</text>
<text x="345.8" y="52.6">SS4_18_Tee_Connector</text>
<text x="392" y="48.7">Bought</text>
<text x="392" y="52.6">Bought</text>
<text x="406.9" y="48.7">1</text>
<text x="406.9" y="52.6">1</text>
<text x="320.9" y="56.6">11</text>
<text x="340" y="56.6">SS4_45_Tube_Tee_to_BYPASS_Valve</text>
<text x="392" y="56.6">Bought</text>
<text x="406.9" y="56.6">1</text>
<text x="320.9" y="60.5">12</text>
<text x="320.9" y="64.4">13</text>
<text x="341" y="64.4">SS4_42_Tube_Flow_Sensor_to_Tee</text>
<text x="343.6" y="60.5">SS4_19_Solenoid_Valve_12V</text>
<text x="392" y="60.5">Bought</text>
<text x="392" y="64.4">Bought</text>
<text x="406.9" y="60.5">2</text>
<text x="406.9" y="64.4">1</text>
<text x="320.9" y="68.4">14</text>
<text x="341.2" y="68.4">SS4_17_G12_Hose_Barb_Adapter</text>
<text x="392" y="68.4">Bought</text>
<text x="406.9" y="68.4">6</text>
<text x="320.9" y="72.3">15</text>
<text x="320.9" y="76.2">16</text>
<text x="343.5" y="72.3">SS4_16_YF-S201_Flow_Sensor</text>
<text x="343.8" y="76.2">SS4_08_Flow_Sensor_Clamp</text>
<text x="392" y="72.3">Bought</text>
<text x="392.1" y="76.2">Printed</text>
<text x="406.9" y="72.3">1</text>
<text x="406.9" y="76.2">2</text>
<text x="320.9" y="80.2">17</text>
<text x="346.9" y="80.2">SS4_34_Screw_M4x10</text>
<text x="392" y="80.2">Bought</text>
<text x="406.9" y="80.2">8</text>
<text x="320.9" y="84.1">18</text>
<text x="320.9" y="88.1">19</text>
<text x="336.2" y="88.1">SS4_46_Tube_BYPASS_Valve_to_BYPASS_Jar</text>
<text x="346.7" y="84.1">SS4_09_Valve_Clamp</text>
<text x="392" y="88.1">Bought</text>
<text x="392.1" y="84.1">Printed</text>
<text x="406.9" y="84.1">2</text>
<text x="406.9" y="88.1">1</text>
<text x="320.9" y="92">20</text>
<text x="320.9" y="95.9">21</text>
<text x="345.1" y="95.9">SS4_10b_Inlet_Jar_AsBuilt</text>
<text x="348.1" y="92">SS4_07_Base_Plate</text>
<text x="392" y="92">Bought</text>
<text x="392" y="95.9">Bought</text>
<text x="406.9" y="92">1</text>
<text x="406.9" y="95.9">1</text>
<text x="320.9" y="99.9">22</text>
<text x="342.6" y="99.9">SS4_15_Turbidity_Sensor_Head</text>
<text x="392" y="99.9">Bought</text>
<text x="406.9" y="99.9">1</text>
<text x="320.9" y="103.8">23</text>
<text x="320.9" y="107.8">24</text>
<text x="345.9" y="107.8">SS4_13_DS18B20_Probe</text>
<text x="348.3" y="103.8">SS4_12_TDS_Probe</text>
<text x="392" y="103.8">Bought</text>
<text x="392" y="107.8">Bought</text>
<text x="406.9" y="103.8">1</text>
<text x="406.9" y="107.8">1</text>
<text x="320.9" y="111.7">25</text>
<text x="336.3" y="111.7">SS4_47_Tube_Pump_to_Flow_Sensor_AsBuilt</text>
<text x="392" y="111.7">Bought</text>
<text x="406.9" y="111.7">1</text>
<text x="320.9" y="115.6">26</text>
<text x="344.9" y="115.6">SS4_29_TDS_Signal_Board</text>
<text x="392" y="115.6">Bought</text>
<text x="406.9" y="115.6">1</text>
<text x="230.6" y="234.6">UNLESS OTHERWISE SPECIFIED:</text>
<text x="230.6" y="237.1">DIMENSIONS ARE IN MILLIMETERS</text>
<text x="230.6" y="239.6">SURFACE FINISH:</text>
<text x="264.4" y="234.6">FINISH:</text>
<text x="311.3" y="234.5">DEBURR AND</text>
<text x="311.3" y="237">BREAK SHARP</text>
<text x="311.3" y="239.5">EDGES</text>
<text x="342.6" y="236">DO NOT SCALE DRAWING</text>
<text x="383.3" y="236.2">REVISION</text>
<text x="230.6" y="242.1">TOLERANCES:</text>
<text x="232.2" y="244.6">LINEAR:</text>
<text x="232.2" y="247.1">ANGULAR:</text>
<text x="244.3" y="252">NAME</text>
<text x="260" y="251.9">SIGNATURE</text>
<text x="277.2" y="251.9">DATE</text>
<text x="330.1" y="251.9">TITLE:</text>
<text x="230.6" y="256.1">DRAWN</text>
<text x="239.6" y="256.1">SANMUGAVEL B</text>
<text x="274.7" y="255.9">26-11-2026</text>
<text x="230.9" y="260.3">CHK'D SANJEEVI SRIRAM G</text>
<text x="274.5" y="260.3">26-11-2026</text>
<text x="230.4" y="264.4">APPV'D</text>
<text x="231.1" y="268.8">MFG</text>
<text x="231.5" y="273">Q.A</text>
<text x="285.6" y="272.5">MATERIAL:</text>
<text x="330" y="272.5">DWG NO.</text>
<text x="285.6" y="285.5">WEIGHT:</text>
<text x="330.1" y="285.6">SCALE:1:5</text>
<text x="374.5" y="285.6">SHEET 6 OF 6</text>
</g>
</svg>
